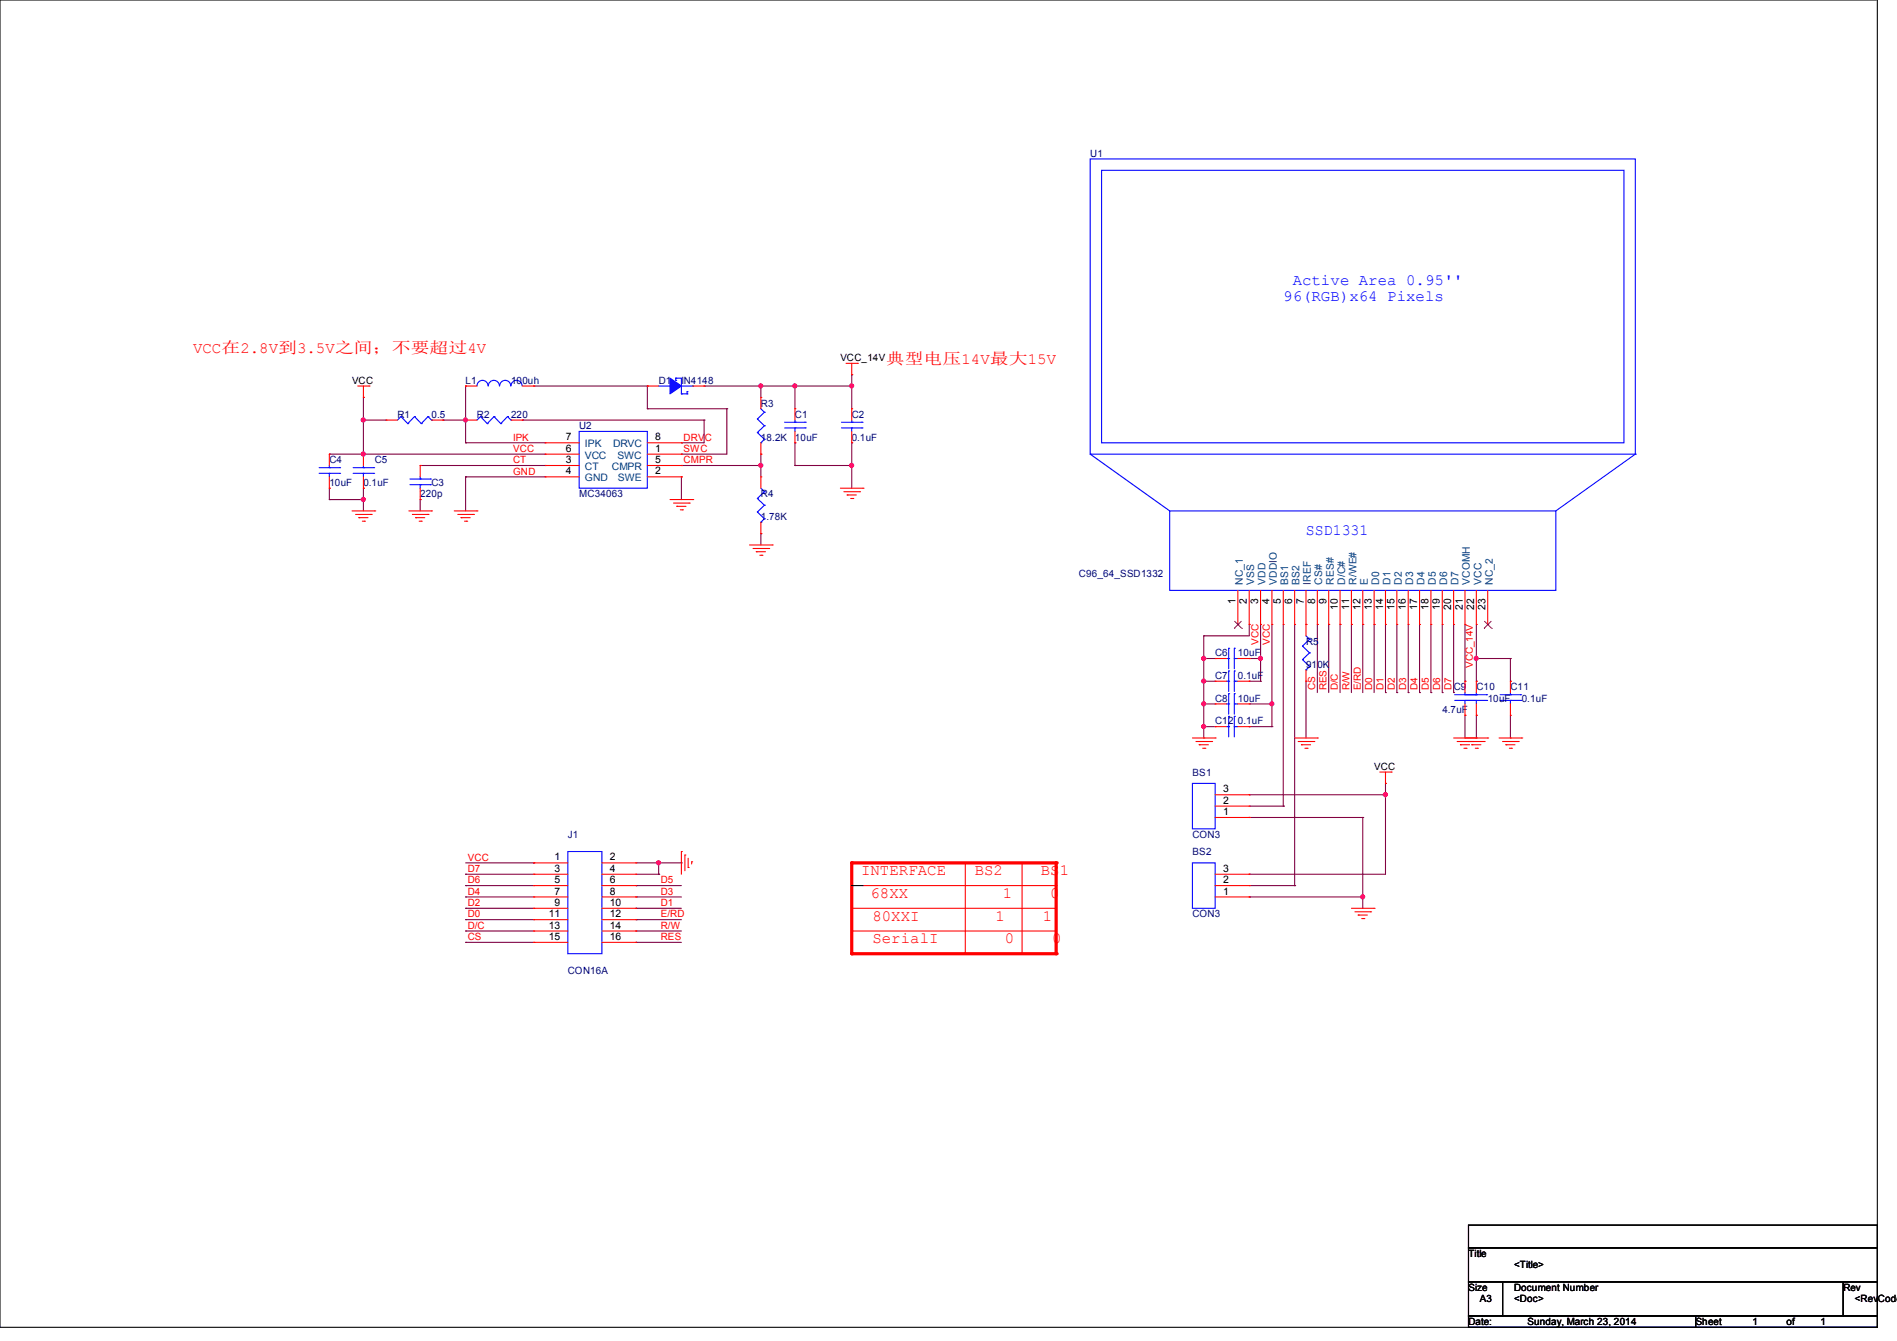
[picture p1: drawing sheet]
<svg xmlns="http://www.w3.org/2000/svg" width="297mm" height="210mm" viewBox="0 0 297 210" stroke-linecap="round" stroke-linejoin="round" font-family="sans-serif">
<path d="M0 0h293.9v207.9h-293.9z" fill="none" stroke="#000" stroke-width=".17"/>
<path d="M133.3 149.4h32.1" fill="none" stroke="#f00" stroke-width=".51"/>
<circle cx="165.4" cy="149.4" r=".25" fill="#f00"/>
<path d="M133.3 135.1v14.3" fill="none" stroke="#f00" stroke-width=".51"/>
<circle cx="133.3" cy="149.4" r=".25" fill="#f00"/>
<path d="M135.1 138.7h30.3M165.4 138.7h.1M133.3 145.8h.1M133.3 142.2h.1M133.3 145.8h32.1M133.3 142.2h32.1" fill="none" stroke="#f00" stroke-width=".17"/>
<path d="M133.3 135.1h32.1" fill="none" stroke="#f00" stroke-width=".51"/>
<circle cx="133.3" cy="135.1" r=".25" fill="#f00"/>
<path d="M165.4 135.1v14.3" fill="none" stroke="#f00" stroke-width=".51"/>
<circle cx="165.4" cy="135.1" r=".25" fill="#f00"/>
<path d="M133.3 138.7h.1M133.3 138.7h1.8M229.9 191.9h64v3.5h-64zM229.9 195.4h64v5.3h-64zM229.9 200.7h5.3v5.4h-5.3zM229.9 206.1h35.6v1.8h-35.6zM235.2 200.7h53.4v5.4h-53.4zM265.5 206.1h28.4v1.8h-28.4zM288.6 200.7h5.3v5.4h-5.3z" fill="none" stroke="#000" stroke-width=".17"/>
<g fill="none" stroke="#f00" stroke-width=".17">
<path d="M132.5 56.9h1.7M133.3 58.7h.1M133.3 56.9v1.8M134.2 56.9h.1M51.6 71.1h.1M51.6 76.5h.1M51.6 71.1v1.8M51.6 74.7v1.8M56 60.5h1.8M56.9 62.2h.1M56.9 71.1h.1M56.9 76.5h.1"/>
<path d="M56.9 60.5v1.7M56.9 71.1v1.8M56.9 74.7v1.8M57.8 60.5h.1M60.5 65.8h.1M60.5 65.8h1.7M65.8 72.9h.1M65.8 78.2h.1M65.8 72.9v1.8M65.8 76.5v1.7M67.6 65.8h1.7M69.3 65.8h.1"/>
<path d="M72.9 60.5h.1M72.9 65.8h.1M72.9 60.5h1.8M72.9 65.8h1.8M80 65.8h1.8M81.8 65.8h.1M81.8 60.5h1.8M83.6 60.5h.1M85.3 72.9h.1M85.3 74.7h.1M85.3 71.1h.1M85.3 69.3h.1"/>
<path d="M85.3 71.1h5.4M85.3 74.7h5.4M85.3 72.9h5.4M85.3 69.3h5.4M101.3 60.5h.1M101.3 60.5h1.8M101.3 71.1h5.4M101.3 74.7h5.4M101.3 72.9h5.4M101.3 69.3h5.4M104.9 78.2h3.6M105.5 78.8h2.4"/>
<path d="M106 79.3h.1M106 79.3h1.4M106.5 79.8h.3M106.7 71.1h.1M106.7 74.7h.1M106.7 72.9h.1M106.7 69.3h.1M106.8 79.8h.1M107.9 78.8h.1M108.5 78.2h.1M108.5 60.5h1.7M110.2 60.5h.1"/>
<path d="M119.1 62.2h.1M119.1 71.1h.1M119.1 74.7h.1M119.1 62.2v1.8M119.1 69.3v1.8M119.1 74.7v1.8M124.5 64h.1M124.5 69.3h.1M124.5 64v1.8M124.5 67.6v1.7M131.6 76.5h3.5M132.1 77h2.5"/>
<path d="M132.6 77.5h.1M132.6 77.5h1.5M133.2 78.1h.3M133.3 64h.1M133.3 69.3h.1M133.3 64v1.8M133.3 67.6v1.7M133.5 78.1h.1M134.6 77h.1M135.1 76.5h.1M55.1 80h3.6M55.7 80.6h2.4"/>
<path d="M56.2 81.1h.1M56.2 81.1h1.4M56.7 81.6h.4M57.1 81.6h.1M58.1 80.6h.1M58.7 80h.1M64 80h3.6M64.6 80.6h2.4M65.1 81.1h.1M65.1 81.1h1.4M65.6 81.6h.4M66 81.6h.1"/>
<path d="M67 80.6h.1M67.6 80h.1M71.1 80h3.6M71.7 80.6h2.4M72.2 81.1h.1M72.2 81.1h1.4M72.7 81.6h.4M73.1 81.6h.1M74.1 80.6h.1M74.7 80h.1M117.3 85.3h3.6M117.9 85.9h2.5"/>
<path d="M118.4 86.4h.1M118.4 86.4h1.4M119 87h.3M119.1 83.6h.1M119.1 81.8v1.8M119.3 87h.1M120.4 85.9h.1M120.9 85.3h.1M193.8 97.8h.1M193.8 92.5v5.3M195.6 97.8h.1M195.6 92.5v5.3"/>
<path d="M197.4 97.8h.1M197.4 92.5v5.3M199.1 97.8h.1M199.1 92.5v5.3M200.9 97.8h.1M200.9 92.5v5.3M202.7 97.8h.1M202.7 92.5v5.3M204.5 97.8h.1M204.5 92.5v7.1M206.2 97.8h.1M206.2 92.5v5.3"/>
<path d="M208 97.8h.1M208 92.5v5.3M209.8 97.8h.1M209.8 92.5v5.3M211.6 97.8h.1M211.6 92.5v5.3M213.4 97.8h.1M213.4 92.5v5.3M215.1 97.8h.1M215.1 92.5v5.3M216.9 97.8h.1M216.9 92.5v5.3"/>
<path d="M218.7 97.8h.1M218.7 92.5v5.3M220.5 97.8h.1M220.5 92.5v5.3M222.2 97.8h.1M222.2 92.5v5.3M224 97.8h.1M224 92.5v5.3M225.8 97.8h.1M225.8 92.5v5.3M227.6 97.8h.1M227.6 92.5v5.3"/>
<path d="M229.4 97.8h.1M229.4 92.5v5.3M231.1 97.8h.1M231.1 92.5v5.3M232.9 97.8h.1M232.9 92.5v5.3M186.7 115.6h3.5M187.2 116.1h2.5M187.7 116.6h.1M187.7 116.6h1.5M188.3 117.2h.3M188.6 117.2h.1"/>
<path d="M189.7 116.1h.1M190.2 115.6h.1M190.2 103.1h.1M190.2 106.7h.1M190.2 110.2h.1M190.2 113.8h.1M190.2 103.1h1.8M190.2 106.7h1.8M190.2 110.2h1.8M190.2 113.8h1.8M193.8 103.1h1.8M193.8 106.7h1.8"/>
<path d="M193.8 110.2h1.8M193.8 113.8h1.8M195.6 103.1h.1M195.6 106.7h.1M195.6 110.2h.1M195.6 113.8h.1M202.7 115.6h3.5M203.2 116.1h2.5M203.8 116.6h.1M203.8 116.6h1.4M204.3 117.2h.3M204.5 106.7h.1"/>
<path d="M204.5 104.9v1.8M204.6 117.2h.1M205.7 116.1h.1M206.2 115.6h.1M227.6 115.6h5.3M228.1 116.1h4.3M228.6 116.6h.1M228.6 116.6h1.5M229.2 117.2h.3M229.4 106.7h.1M229.4 112h.1M229.4 106.7v1.8"/>
<path d="M229.4 110.2v1.8M229.5 117.2h.1M230.4 116.6h.1M230.4 116.6h1.5M230.6 116.1h.1M231 117.2h.3M231.1 115.6h.1M231.1 106.7h.1M231.1 112h.1M231.1 106.7v1.8M231.1 110.2v1.8M231.3 117.2h.1"/>
<path d="M232.4 116.1h.1M232.9 115.6h.1M234.7 115.6h3.6M235.2 116.1h2.5M235.8 116.6h.1M235.8 116.6h1.4M236.3 117.2h.3M236.5 106.7h.1M236.5 112h.1M236.5 106.7v1.8M236.5 110.2v1.8M236.6 117.2h.1"/>
<path d="M237.7 116.1h.1M238.3 115.6h.1M83.6 135.1h.1M83.6 136.9h.1M83.6 138.7h.1M83.6 135.1h5.3M83.6 136.9h5.3M83.6 138.7h5.3M94.2 135.1h5.4M94.2 136.9h5.4M94.2 138.7h5.4M99.6 135.1h.1"/>
<path d="M99.6 136.9h.1M99.6 138.7h.1M106.7 133.3h.1M106.7 133.3v3.6M107.2 133.9h.1M107.2 133.9v2.5M107.7 135.8h.1M107.7 134.4v1.4M108.3 135h.1M108.3 135v.3M151.1 135.1v14.3M160 135.1v14.3"/>
<path d="M190.2 136.9h5.4M190.2 138.7h5.4M190.2 128h5.4M190.2 126.2h5.4M190.2 124.5h5.4M195.6 128h.1M195.6 126.2h.1M195.6 124.5h.1M195.6 138.7h.1M195.6 136.9h.1M216 120.9h1.8M216.9 122.7h.1"/>
<path d="M216.9 120.9v1.8M217.8 120.9h.1M83.6 140.5h.1M83.6 142.2h.1M83.6 144h.1M83.6 145.8h.1M83.6 147.6h.1M83.6 142.2h5.3M83.6 140.5h5.3M83.6 144h5.3M83.6 145.8h5.3M83.6 147.6h5.3"/>
<path d="M94.2 142.2h5.4M94.2 140.5h5.4M94.2 144h5.4M94.2 145.8h5.4M94.2 147.6h5.4M99.6 140.5h.1M99.6 142.2h.1M99.6 144h.1M99.6 145.8h.1M99.6 147.6h.1M151.1 149.4h.1M160 149.4h.1"/>
<path d="M190.2 140.5h5.4M195.6 140.5h.1M211.6 142.2h3.5M212.1 142.8h2.5M212.6 143.3h.1M212.6 143.3h1.5M213.2 143.8h.3M213.5 143.8h.1M214.6 142.8h.1M215.1 142.2h.1"/>
</g>
<g fill="none" stroke="#800040" stroke-width=".17">
<path d="M133.3 58.7h.1M133.3 58.7v5.3M51.6 76.5h.1M51.6 78.2h.1M51.6 71.1h.1M51.6 71.1h33.7M51.6 76.5v1.7M51.6 78.2h5.3M56.9 62.2h.1M56.9 65.8h.1M56.9 76.5h.1M56.9 71.1h.1"/>
<path d="M56.9 78.2h.1M56.9 62.2v8.9M56.9 76.5v3.5M56.9 65.8h3.6M65.8 72.9h.1M65.8 78.2h.1M65.8 72.9h19.5M65.8 78.2v1.8M69.3 65.8h.1M69.3 65.8h3.6M72.9 60.5h.1M72.9 65.8h.1"/>
<path d="M72.9 69.3h.1M72.9 74.7h.1M72.9 60.5v8.8M72.9 74.7v5.3M72.9 69.3h12.4M72.9 74.7h12.4M81.8 65.8h.1M81.8 65.8h28.4M83.6 60.5h.1M83.6 60.5h17.7M101.3 60.5h.1M101.3 64h.1"/>
<path d="M101.3 60.5v3.5M101.3 64h12.5M106.7 72.9h.1M106.7 69.3h.1M106.7 74.7h.1M106.7 71.1h.1M106.7 72.9h12.4M106.7 74.7v3.5M110.2 60.5h.1M110.2 65.8h.1M110.2 60.5h23.1M110.2 65.8v3.5h-3.5"/>
<path d="M113.8 64h.1M113.8 64v7.1h-7.1M119.1 60.5h.1M119.1 71.1h.1M119.1 72.9h.1M119.1 60.5v1.7M119.1 71.1v3.6M124.5 60.5h.1M124.5 69.3h.1M124.5 72.9h.1M124.5 60.5v3.5M124.5 69.3v3.6"/>
<path d="M124.5 72.9h8.8M133.3 60.5h.1M133.3 72.9h.1M133.3 69.3h.1M133.3 69.3v7.2M119.1 83.6h.1M119.1 83.6v1.7M188.5 99.6h.1M188.5 99.6v16M195.6 97.8h.1M195.6 97.8v1.8h-7.1M197.4 97.8v8.9"/>
<path d="M199.1 97.8v16M200.9 97.8v28.4M202.7 97.8v40.9M206.2 97.8h.1M206.2 97.8v10.7M208 97.8h.1M208 97.8v10.7M209.8 97.8h.1M209.8 97.8v10.7M211.6 97.8h.1M211.6 97.8v10.7M213.4 97.8h.1"/>
<path d="M213.4 97.8v10.7M215.1 97.8h.1M215.1 97.8v10.7M216.9 97.8v10.7M218.7 97.8v10.7M220.5 97.8v10.7M222.2 97.8v10.7M224 97.8v10.7M225.8 97.8v10.7M227.6 97.8v10.7M229.4 97.8v8.9M231.1 97.8v8.9"/>
<path d="M188.5 103.1h.1M188.5 106.7h.1M188.5 113.8h.1M188.5 115.6h.1M188.5 110.2h.1M188.5 106.7h1.7M188.5 103.1h1.7M188.5 113.8h1.7M188.5 110.2h1.7M195.6 106.7h.1M195.6 113.8h.1M195.6 106.7h1.8"/>
<path d="M195.6 103.1h1.8M195.6 113.8h3.5M195.6 110.2h3.5M197.4 103.1h.1M197.4 106.7h.1M199.1 110.2h.1M199.1 113.8h.1M204.5 106.7h.1M204.5 106.7v8.9M216.9 108.5h.1M218.7 108.5h.1M220.5 108.5h.1"/>
<path d="M222.2 108.5h.1M224 108.5h.1M225.8 108.5h.1M227.6 108.5h.1M229.4 106.7h.1M229.4 112h.1M229.4 112v3.6M231.1 112h.1M231.1 103.1h.1M231.1 106.7h.1M231.1 112v3.6M231.1 103.1h5.4"/>
<path d="M236.5 103.1h.1M236.5 106.7h.1M236.5 115.6h.1M236.5 103.1v3.6M236.5 112v3.6M72.9 138.7h.1M72.9 136.9h.1M72.9 138.7h10.7M72.9 136.9h10.7M72.9 135.1h10.7M83.6 135.1h.1M99.6 138.7h.1"/>
<path d="M99.6 138.7h7.1M99.6 136.9h3.5M99.6 135.1h7.1M103.1 135.1h.1M103.1 136.9h.1M103.1 135.1v1.8M106.7 135.1h.1M195.6 136.9h.1M195.6 124.5h.1M195.6 128h.1M195.6 138.7h7.1M195.6 124.5h21.3"/>
<path d="M195.6 128h17.8M195.6 126.2h5.3M200.9 126.2h.1M202.7 138.7h.1M213.4 128h.1M213.4 128v14.2M216.9 124.5h.1M216.9 122.7h.1M216.9 122.7v14.2h-21.3M72.9 140.5h.1M72.9 142.2h.1M72.9 144h.1"/>
<path d="M72.9 145.8h.1M72.9 147.6h.1M72.9 140.5h10.7M72.9 142.2h10.7M72.9 144h10.7M72.9 145.8h10.7M72.9 147.6h10.7M99.6 140.5h.1M99.6 142.2h.1M99.6 144h.1M99.6 145.8h.1M99.6 147.6h.1"/>
<path d="M99.6 140.5h7.1M99.6 142.2h7.1M99.6 144h7.1M99.6 145.8h7.1M99.6 147.6h7.1M195.6 140.5h.1M195.6 140.5h17.8M213.4 140.5h.1"/>
</g>
<g fill="#f0f" stroke="#f0f" stroke-width=".17">
<circle cx="56.9" cy="65.8" r=".32"/>
<circle cx="72.9" cy="65.8" r=".32"/>
<circle cx="119.1" cy="60.4" r=".32"/>
<circle cx="133.3" cy="60.4" r=".32"/>
<circle cx="124.4" cy="60.4" r=".32"/>
<circle cx="133.3" cy="72.9" r=".32"/>
<circle cx="119.1" cy="72.9" r=".32"/>
<circle cx="56.9" cy="78.2" r=".32"/>
<circle cx="56.9" cy="71.1" r=".32"/>
<circle cx="216.9" cy="124.4" r=".32"/>
<circle cx="213.3" cy="140.4" r=".32"/>
<circle cx="197.3" cy="103.1" r=".32"/>
<circle cx="199.1" cy="110.2" r=".32"/>
<circle cx="188.4" cy="103.1" r=".32"/>
<circle cx="188.4" cy="106.7" r=".32"/>
<circle cx="188.4" cy="110.2" r=".32"/>
<circle cx="188.4" cy="113.8" r=".32"/>
<circle cx="231.1" cy="103.1" r=".32"/>
<circle cx="103.1" cy="135.1" r=".32"/>
</g>
<g fill="none" stroke="#00f" stroke-width=".17">
<path d="M170.7 24.9h85.3v46.2h-85.3zM172.5 26.7h81.8v42.6h-81.8zM105.8 59.2h.1M105.8 59.6h.1M105.8 59.2h.9v2.5M105.8 59.2v.4M50 74.1h3.2M50 73.2h3.2M51.6 73.2h.1M51.6 74.1h.1M51.6 72.9v.3M51.6 74.1v.6"/>
<path d="M53.2 74.1h.1M53.2 73.2h.1M55.3 74.1h3.2M55.3 73.2h3.2M56.9 73.2h.1M56.9 74.1h.1M56.9 72.9v.3M56.9 74.1v.6M58.5 74.1h.1M58.5 73.2h.1M62.8 65.2h.1M62.8 65.2l-.6 .6"/>
<path d="M62.8 65.2l1 1.1M63.8 66.3h.1M64.2 75.9h3.2M64.2 75h3.2M64.9 65.2h.1M64.9 65.2l-1.1 1.1M64.9 65.2l1.1 1.1M65.8 75h.1M65.8 75.9h.1M65.8 74.7v.3M65.8 75.9v.6M66 66.3h.1"/>
<path d="M67 65.2h.1M67 65.2l-1 1.1M67 65.2l.6 .6M67.4 75.9h.1M67.4 75h.1M67.6 65.8h.1M74.7 60.4a.87 .87 0 0 1 .8-.8 .87 .87 0 0 1 .9 .8M75.2 65.2h.1M75.2 65.2l-.5 .6M75.2 65.2l1.1 1.1M76.3 66.3h.1M76.5 60.4a.87 .87 0 0 1 .8-.8 .87 .87 0 0 1 .9 .8"/>
<path d="M77.3 65.2h.1M77.3 65.2l-1 1.1M77.3 65.2l1.1 1.1M78.2 60.4a.87 .87 0 0 1 .9-.8 .87 .87 0 0 1 .9 .8M78.4 66.3h.1M79.5 65.2h.1M79.5 65.2l-1.1 1.1M79.5 65.2l.5 .6M80 60.4a.87 .87 0 0 1 .9-.8 .87 .87 0 0 1 .8 .8M80 65.8h.1M90.7 67.6h10.6v8.9h-10.6zM103.1 60.5h1.8"/>
<path d="M104.9 60.5h.1M106.7 61.7h.1M106.7 60.5h1.8M106.7 61.7h.9M107.6 61.7h.1M107.6 61.3h.1M107.6 61.3v.4M108.5 60.5h.1M118.6 65.6h.1M118.6 67.7h.1M118.6 78.1h.1M118.6 65.6l1.1 1.1"/>
<path d="M118.6 67.7l1.1 1.1M118.6 78.1l1.1 1M119.1 69.3h.1M119.1 64l.6 .6M119.1 76.5l.6 .5M119.7 64.6h.1M119.7 66.7h.1M119.7 68.8h.1M119.7 77h.1M119.7 79.1h.1M119.7 64.6l-1.1 1M119.7 66.7l-1.1 1"/>
<path d="M119.7 68.8l-.6 .5M119.7 77l-1.1 1.1M119.7 79.1l-1.1 1.1M122.9 67h3.2M122.9 66.1h3.2M124.5 66.1h.1M124.5 67h.1M124.5 65.8v.3M124.5 67v.6M126.1 67h.1M126.1 66.1h.1M131.7 67h3.3"/>
<path d="M131.7 66.1h3.3M133.3 66.1h.1M133.3 67h.1M133.3 65.8v.3M133.3 67v.6M135 67h.1M135 66.1h.1M170.7 71.1h.1M170.7 71.1l12.4 8.9M256 71.1h.1M256 71.1l-12.4 8.9M118.6 80.2h.1"/>
<path d="M118.6 80.2l1.1 1M119.1 81.8h.1M119.7 81.2h.1M119.7 81.2l-.6 .6M183.1 80h60.5v12.5h-60.5zM204.5 99.6l.5 .5M192 103.1h.4M192 106.7h.4M192 110.2h.4M192 113.8h.4M192.4 103.1h.1M192.4 101.5h.1"/>
<path d="M192.4 106.7h.1M192.4 105.1h.1M192.4 110.2h.1M192.4 108.6h.1M192.4 113.8h.1M192.4 112.2h.1M192.4 101.5v3.2M192.4 105.1v3.2M192.4 108.6v3.2M192.4 112.2v3.2M193.3 101.5h.1M193.3 103.1h.1"/>
<path d="M193.3 105.1h.1M193.3 106.7h.1M193.3 108.6h.1M193.3 110.2h.1M193.3 112.2h.1M193.3 113.8h.1M193.3 103.1h.5M193.3 101.5v3.2M193.3 105.1v3.2M193.3 108.6v3.2M193.3 112.2v3.2M193.3 106.7h.5"/>
<path d="M193.3 110.2h.5M193.3 113.8h.5M203.9 101.2h.1M203.9 103.3h.1M203.9 101.2l1.1 1M203.9 103.3l1.1 1.1M204.5 104.9h.1M205 100.1h.1M205 102.2h.1M205 104.4h.1M205 100.1l-1.1 1.1M205 102.2l-1.1 1.1"/>
<path d="M205 104.4l-.5 .5M227.8 109.7h4.9M227.8 108.8h4.9M229.4 108.8h.1M229.4 109.7h.1M229.4 108.5v.3M229.4 109.7v.5M231 109.7h.1M231 108.8h.1M231.1 108.8h.1M231.1 109.7h.1M231.1 108.5v.3"/>
<path d="M231.1 109.7v.5M232.7 109.7h.1M232.7 108.8h.1M234.9 109.7h3.2M234.9 108.8h3.2M236.5 108.8h.1M236.5 109.7h.1M236.5 108.5v.3M236.5 109.7v.5M238.1 109.7h.1M238.1 108.8h.1M88.9 133.3h5.3v16.1h-5.3z"/>
<path d="M186.7 122.7h3.5v7.1h-3.5zM186.7 135.1h3.5v7.1h-3.5z"/>
</g>
<path d="M193.2 98.4h.1M193.3 97.3l1.1 1.1M194.4 97.3l-1.2 1.1M194.4 98.4h.1M232.3 98.4h.1M232.4 97.3l1.1 1.1M233.5 97.3l-1.2 1.1M233.5 98.4h.1" fill="none" stroke="#804000" stroke-width=".16"/>
<path d="M104.9 59.2l1.8 1.3-1.8 1.2z" fill-rule="evenodd" fill="#00f" stroke="#00f" stroke-width=".17"/>
<g font-size="2.5" fill="#00f">
<text x="200.9" y="47.1">96(RGB)x64 Pixels</text>
<text x="202.4" y="44.6">Active Area 0.95''</text>
<text x="204.5" y="83.7">SSD1331</text>
</g>
<g font-size="2.5" fill="#f00">
<text x="30.2" y="55.3">VCC在2.8V到3.5V之间；不要超过4V</text>
<text x="138.7" y="57.1">典型电压14V最大15V</text>
<text x="134.8" y="137.1">INTERFACE</text>
<text x="152.6" y="137.1">BS2</text>
<text x="163" y="137.1">BS1</text>
<text x="136.3" y="140.6">68XX</text>
<text x="157" y="140.6">1</text>
<text x="164.4" y="140.6">0</text>
<text x="136.6" y="147.7">SerialI</text>
<text x="136.6" y="144.2">80XXI</text>
<text x="155.9" y="144.2">1</text>
<text x="157.3" y="147.7">0</text>
<text x="163.3" y="144.2">1</text>
<text x="164.7" y="147.7">0</text>
</g>
<g font-size="1.6" fill="#000080">
<text x="170.7" y="24.6">U1</text>
<text x="62.2" y="65.4">R1</text>
<text x="67.6" y="65.4">0.5</text>
<text x="72.9" y="60.1">L1</text>
<text x="74.7" y="65.4">R2</text>
<text x="80" y="60.1">100uh</text>
<text x="80" y="65.4">220</text>
<text x="103.1" y="60.1">D1</text>
<text x="106.7" y="60.1">IN4148</text>
<text x="119.1" y="63.7">R3</text>
<text x="124.5" y="65.4">C1</text>
<text x="133.4" y="65.4">C2</text>
<text x="90.7" y="67.2">U2</text>
<text x="119.1" y="69">18.2K</text>
<text x="124.5" y="69">10uF</text>
<text x="133.4" y="69">0.1uF</text>
<text x="51.6" y="72.6">C4</text>
<text x="51.6" y="76.1">10uF</text>
<text x="56.9" y="76.1">0.1uF</text>
<text x="58.7" y="72.6">C5</text>
<text x="65.8" y="77.9">220p</text>
<text x="67.6" y="76.1">C3</text>
<text x="90.7" y="77.9">MC34063</text>
<text x="119.1" y="77.9">R4</text>
<text x="119.1" y="81.4">1.78K</text>
<text x="168.9" y="90.3">C96_64_SSD1332</text>
<text x="204.5" y="101">R5</text>
<text x="190.3" y="102.8">C6</text>
<text x="190.3" y="106.3">C7</text>
<text x="193.8" y="102.8">10uF</text>
<text x="193.8" y="106.3">0.1uF</text>
<text x="204.5" y="104.6">910K</text>
<text x="190.3" y="109.9">C8</text>
<text x="190.3" y="113.5">C12</text>
<text x="193.8" y="109.9">10uF</text>
<text x="193.8" y="113.5">0.1uF</text>
<text x="225.8" y="111.7">4.7uF</text>
<text x="227.6" y="108.1">C9</text>
<text x="231.2" y="108.1">C10</text>
<text x="232.9" y="109.9">10uF</text>
<text x="236.5" y="108.1">C11</text>
<text x="238.3" y="109.9">0.1uF</text>
<text x="186.7" y="121.5">BS1</text>
<text x="88.9" y="131.2">J1</text>
<text x="186.7" y="131.2">CON3</text>
<text x="186.7" y="133.9">BS2</text>
<text x="186.7" y="143.7">CON3</text>
<text x="88.9" y="152.6">CON16A</text>
</g>
<g font-size="1.6">
<text x="131.6" y="56.6">VCC_14V</text>
<text x="55.1" y="60.1">VCC</text>
<text x="88.6" y="70.7">6</text>
<text x="88.6" y="69">7</text>
<text x="102.6" y="70.7">1</text>
<text x="102.6" y="69">8</text>
<text x="88.6" y="72.5">3</text>
<text x="88.6" y="74.3">4</text>
<text x="102.6" y="74.3">2</text>
<text x="102.6" y="72.5">5</text>
<text x="193.4" y="94.6" transform="rotate(-90 193.4 94.6)">1</text>
<text x="195.2" y="94.6" transform="rotate(-90 195.2 94.6)">2</text>
<text x="197" y="94.6" transform="rotate(-90 197 94.6)">3</text>
<text x="198.8" y="94.6" transform="rotate(-90 198.8 94.6)">4</text>
<text x="200.6" y="94.6" transform="rotate(-90 200.6 94.6)">5</text>
<text x="202.3" y="94.6" transform="rotate(-90 202.3 94.6)">6</text>
<text x="204.1" y="94.6" transform="rotate(-90 204.1 94.6)">7</text>
<text x="205.9" y="94.6" transform="rotate(-90 205.9 94.6)">8</text>
<text x="207.7" y="94.6" transform="rotate(-90 207.7 94.6)">9</text>
<text x="209.4" y="95.5" transform="rotate(-90 209.4 95.5)">10</text>
<text x="211.2" y="95.5" transform="rotate(-90 211.2 95.5)">11</text>
<text x="213" y="95.5" transform="rotate(-90 213 95.5)">12</text>
<text x="214.8" y="95.5" transform="rotate(-90 214.8 95.5)">13</text>
<text x="216.6" y="95.5" transform="rotate(-90 216.6 95.5)">14</text>
<text x="218.3" y="95.5" transform="rotate(-90 218.3 95.5)">15</text>
<text x="220.1" y="95.5" transform="rotate(-90 220.1 95.5)">16</text>
<text x="221.9" y="95.5" transform="rotate(-90 221.9 95.5)">17</text>
<text x="223.7" y="95.5" transform="rotate(-90 223.7 95.5)">18</text>
<text x="225.4" y="95.5" transform="rotate(-90 225.4 95.5)">19</text>
<text x="227.2" y="95.5" transform="rotate(-90 227.2 95.5)">20</text>
<text x="229" y="95.5" transform="rotate(-90 229 95.5)">21</text>
<text x="230.8" y="95.5" transform="rotate(-90 230.8 95.5)">22</text>
<text x="232.6" y="95.5" transform="rotate(-90 232.6 95.5)">23</text>
<text x="191.5" y="125.9">2</text>
<text x="191.5" y="124.1">3</text>
<text x="215.2" y="120.6">VCC</text>
<text x="191.5" y="127.6">1</text>
<text x="86.8" y="134.7">1</text>
<text x="86.8" y="136.5">3</text>
<text x="95.5" y="134.7">2</text>
<text x="95.5" y="136.5">4</text>
<text x="191.5" y="136.5">3</text>
<text x="85.9" y="143.6">11</text>
<text x="86.8" y="138.3">5</text>
<text x="86.8" y="140.1">7</text>
<text x="86.8" y="141.9">9</text>
<text x="95.5" y="138.3">6</text>
<text x="95.5" y="140.1">8</text>
<text x="95.5" y="141.9">10</text>
<text x="95.5" y="143.6">12</text>
<text x="191.5" y="140.1">1</text>
<text x="191.5" y="138.3">2</text>
<text x="85.9" y="145.4">13</text>
<text x="85.9" y="147.2">15</text>
<text x="95.5" y="145.4">14</text>
<text x="95.5" y="147.2">16</text>
<text x="229.9" y="196.9">Title</text>
<text x="229.9" y="202.2">Size</text>
<text x="231.7" y="204">A3</text>
<text x="237" y="202.2">Document Number</text>
<text x="237" y="204">&lt;Doc&gt;</text>
<text x="237" y="198.6">&lt;Title&gt;</text>
<text x="288.6" y="202.2">Rev</text>
<text x="290.4" y="204">&lt;RevCode&gt;</text>
<text x="229.9" y="207.5">Date:</text>
<text x="239.2" y="207.5">Sunday, March 23, 2014</text>
<text x="265.5" y="207.5">Sheet</text>
<text x="274.4" y="207.5">1</text>
<text x="279.7" y="207.5">of</text>
<text x="285" y="207.5">1</text>
</g>
<g font-size="1.6" fill="#f00">
<text x="80.4" y="70.8">VCC</text>
<text x="80.4" y="69">IPK</text>
<text x="107" y="69">DRVC</text>
<text x="107" y="70.8">SWC</text>
<text x="80.4" y="72.6">CT</text>
<text x="80.4" y="74.3">GND</text>
<text x="107" y="72.6">CMPR</text>
<text x="73.2" y="134.8">VCC</text>
<text x="73.2" y="136.6">D7</text>
<text x="73.2" y="138.3">D6</text>
<text x="73.2" y="140.1">D4</text>
<text x="73.2" y="141.9">D2</text>
<text x="73.2" y="143.7">D0</text>
<text x="103.5" y="138.3">D5</text>
<text x="103.5" y="140.1">D3</text>
<text x="103.5" y="141.9">D1</text>
<text x="103.5" y="143.7">E/RD</text>
<text x="73.2" y="145.5">D/C</text>
<text x="73.2" y="147.2">CS</text>
<text x="103.5" y="145.5">R/W</text>
<text x="103.5" y="147.2">RES</text>
</g>
<g font-size="1.6" fill="#004080">
<text x="91.6" y="71.8">VCC</text>
<text x="91.6" y="70.1">IPK</text>
<text x="96" y="70.1">DRVC</text>
<text x="96.7" y="71.8">SWC</text>
<text x="91.6" y="73.6">CT</text>
<text x="91.6" y="75.4">GND</text>
<text x="95.8" y="73.6">CMPR</text>
<text x="96.7" y="75.4">SWE</text>
<text x="194.6" y="91.6" transform="rotate(-90 194.6 91.6)">NC_1</text>
<text x="196.4" y="91.6" transform="rotate(-90 196.4 91.6)">VSS</text>
<text x="198.1" y="91.6" transform="rotate(-90 198.1 91.6)">VDD</text>
<text x="199.9" y="91.6" transform="rotate(-90 199.9 91.6)">VDDIO</text>
<text x="201.7" y="91.6" transform="rotate(-90 201.7 91.6)">BS1</text>
<text x="203.5" y="91.6" transform="rotate(-90 203.5 91.6)">BS2</text>
<text x="205.3" y="91.6" transform="rotate(-90 205.3 91.6)">IREF</text>
<text x="207" y="91.6" transform="rotate(-90 207 91.6)">CS#</text>
<text x="208.8" y="91.6" transform="rotate(-90 208.8 91.6)">RES#</text>
<text x="210.6" y="91.6" transform="rotate(-90 210.6 91.6)">D/C#</text>
<text x="212.4" y="91.6" transform="rotate(-90 212.4 91.6)">R/WE#</text>
<text x="214.1" y="91.6" transform="rotate(-90 214.1 91.6)">E</text>
<text x="215.9" y="91.6" transform="rotate(-90 215.9 91.6)">D0</text>
<text x="217.7" y="91.6" transform="rotate(-90 217.7 91.6)">D1</text>
<text x="219.5" y="91.6" transform="rotate(-90 219.5 91.6)">D2</text>
<text x="221.3" y="91.6" transform="rotate(-90 221.3 91.6)">D3</text>
<text x="223" y="91.6" transform="rotate(-90 223 91.6)">D4</text>
<text x="224.8" y="91.6" transform="rotate(-90 224.8 91.6)">D5</text>
<text x="226.6" y="91.6" transform="rotate(-90 226.6 91.6)">D6</text>
<text x="228.4" y="91.6" transform="rotate(-90 228.4 91.6)">D7</text>
<text x="230.1" y="91.6" transform="rotate(-90 230.1 91.6)">VCOMH</text>
<text x="231.9" y="91.6" transform="rotate(-90 231.9 91.6)">VCC</text>
<text x="233.7" y="91.6" transform="rotate(-90 233.7 91.6)">NC_2</text>
</g>
<g font-size="1.5" fill="#f00">
<text x="197" y="101" transform="rotate(-90 197 101)">VCC</text>
<text x="198.8" y="101" transform="rotate(-90 198.8 101)">VCC</text>
<text x="230.6" y="104.6" transform="rotate(-90 230.6 104.6)">VCC_14V</text>
<text x="205.9" y="108.1" transform="rotate(-90 205.9 108.1)">CS</text>
<text x="207.7" y="108.1" transform="rotate(-90 207.7 108.1)">RES</text>
<text x="209.5" y="108.1" transform="rotate(-90 209.5 108.1)">D/C</text>
<text x="211.3" y="108.1" transform="rotate(-90 211.3 108.1)">R/W</text>
<text x="213" y="108.1" transform="rotate(-90 213 108.1)">E/RD</text>
<text x="214.8" y="108.1" transform="rotate(-90 214.8 108.1)">D0</text>
<text x="216.6" y="108.1" transform="rotate(-90 216.6 108.1)">D1</text>
<text x="218.4" y="108.1" transform="rotate(-90 218.4 108.1)">D2</text>
<text x="220.1" y="108.1" transform="rotate(-90 220.1 108.1)">D3</text>
<text x="221.9" y="108.1" transform="rotate(-90 221.9 108.1)">D4</text>
<text x="223.7" y="108.1" transform="rotate(-90 223.7 108.1)">D5</text>
<text x="225.5" y="108.1" transform="rotate(-90 225.5 108.1)">D6</text>
<text x="227.3" y="108.1" transform="rotate(-90 227.3 108.1)">D7</text>
</g>
</svg>
